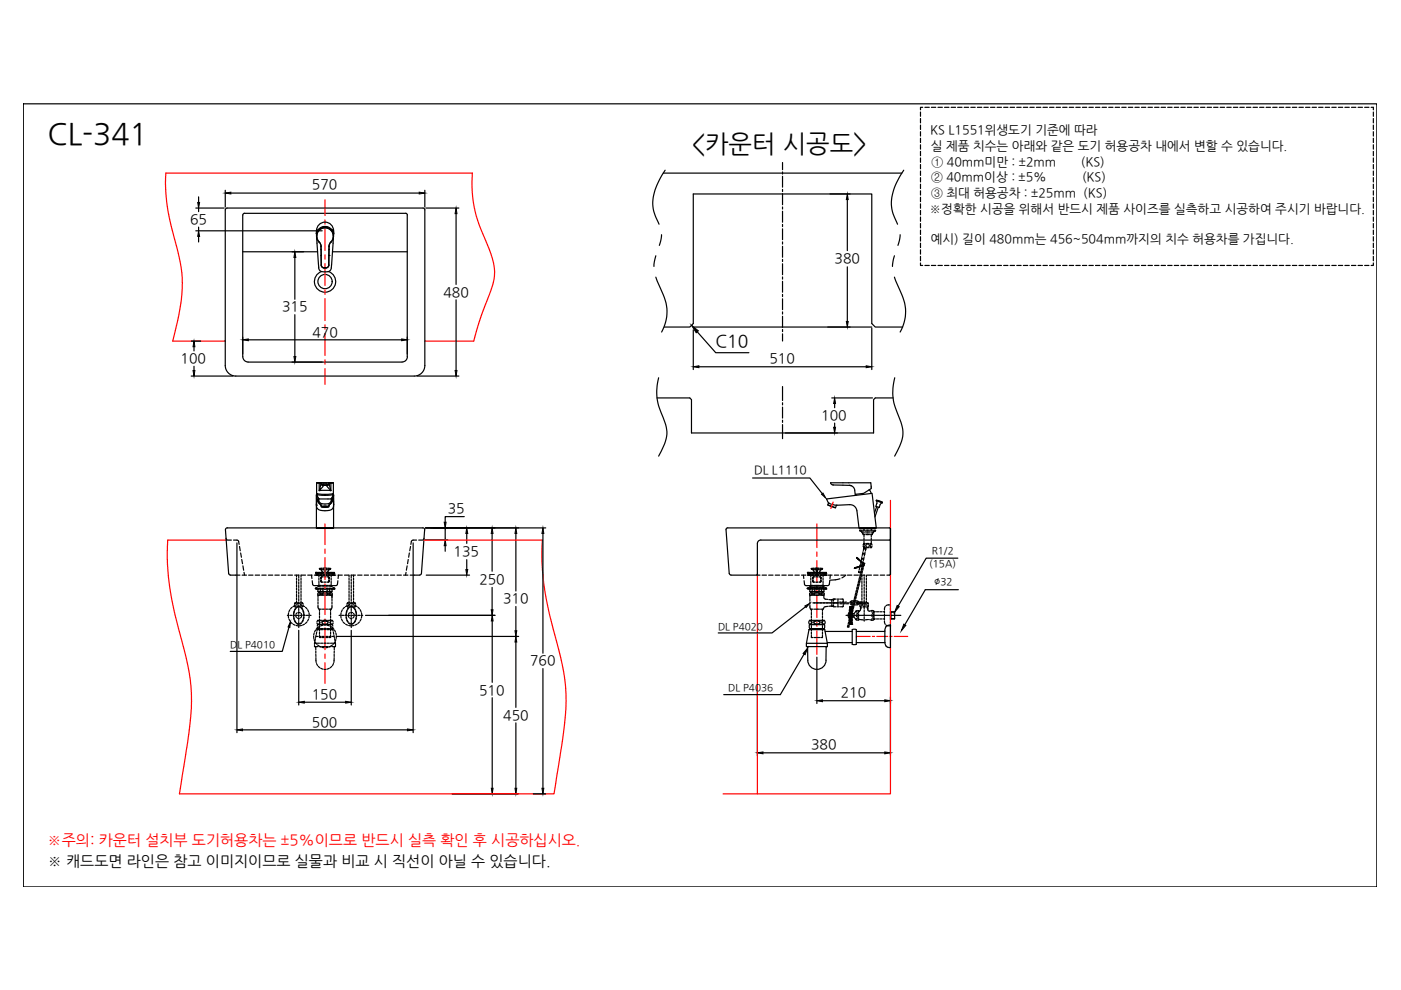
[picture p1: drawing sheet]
<svg xmlns="http://www.w3.org/2000/svg" width="297mm" height="210mm" viewBox="0 0 297 210" stroke-linecap="round" stroke-linejoin="round" font-family="sans-serif">
<!-- layer: CENTER -->
<path d="M173.2 111.1v5M173.2 117v1M173.2 118.9v4.6M173.2 124.4v1M173.2 126.3v4.6M173.2 131.9v.9M173.2 133.7v5" fill="none" stroke="#f00" stroke-width=".25"/>
<!-- layer: 6 -->
<g fill="none" stroke="#000" stroke-width=".25">
<path d="M60.9 130.5h.3M61.1 130.6l.1 .5M61.2 129.9l-.1 .5M61.3 131.3l.2 .4M61.5 129.3l-.2 .4M61.5 130.5h.4M61.6 131.9l.4 .3M61.9 128.8l-.3 .3M62.2 132.4l.4 .1M62.2 130.5h.4M62.2 130.3v.5M62.3 131l.1 .5"/>
<path d="M62.3 130.8l.1 .5M62.3 129.7l-.1 .4M62.3 130.1v.5M62.4 128.4l.2 .3h.4M62.4 128.4l-.3 .2M62.5 131.7l.2 .4M62.5 131.5l.2 .4M62.5 129.4l-.1 .5M62.5 127.9l.3 .2M62.6 129.1l-.2 .4M62.7 130.5l.2 .4M62.8 128.4l-.3 .2"/>
<path d="M62.8 132.6l.4 .1M62.8 132.1l.4 .2M62.9 130.5h.4M62.9 128.9l-.3 .3M62.9 121.9v.4M62.9 122.6v.4M62.9 123.3v.4M62.9 124v.4M62.9 124.6v.5M62.9 125.3v.5M62.9 126v.5M62.9 126.7v.5"/>
<path d="M62.9 127.4v.4M62.9 132.2l.4 .2M63 129.9l-.3 .4M63 131l.5 .1M63.1 128.7h.5M63.1 128.5h.4M63.1 128.6l-.4 .3M63.2 129.8l.5 .1M63.3 127.9l-.3 .3M63.3 128.6l.5 .1M63.3 121.9v.6M63.3 122.7v.5"/>
<path d="M63.3 123.4v.5M63.3 124.1v.5M63.3 124.8v.5M63.3 125.5v.5M63.3 126.2v.5M63.3 126.9v.5M63.3 127.6v.5M63.3 128.3v.5M63.3 129v.5M63.3 129.7v.5M63.3 130.4v.5M63.3 131.1v.5"/>
<path d="M63.3 131.8v.4M63.3 132.5v.6M63.4 127.8h-.8l-.2 .3M63.5 127.9l.2 .5M63.5 130.5h.5M63.6 127.8h.5l.2 .3M63.8 128.9l.3 .3M63.8 130.1l.2 .4M63.8 121.9v.4M63.8 122.6v.4M63.8 123.3v.4M63.8 124v.4"/>
<path d="M63.8 124.6v.5M63.8 125.3v.5M63.8 126v.5M63.8 126.7v.5M63.8 127.4v.4M63.8 132.1l-.3 .2M63.9 132.1l-.3 .2M63.9 128.4l.3 .2M63.9 132.6l-.4 .1M64 128.9l.2 .4M64 130.7l-.3 .3M64.2 127.9l-.3 .2"/>
<path d="M64.2 129.4l.1 .5M64.2 131.5l-.2 .4M64.2 128.4l.4 .2M64.2 130.5h.5M64.3 128.4l-.2 .3h-.4M64.3 129.5l.1 .4M64.3 131.5l-.2 .4M64.4 130.1v.5M64.4 130.8l-.1 .5M64.5 130.1v.5M64.5 130.8l-.1 .5M64.6 132.3l-.5 .2"/>
<path d="M64.8 128.8l.3 .3M64.9 130.5h.5M65.1 131.9l-.4 .3M65.2 129.3l.2 .4M65.4 131.3l-.2 .4M65.5 129.9l.1 .5M65.6 130.6l-.1 .4M65.6 130.5h.3M71.9 130.5h.3M72.3 130.6v.5M72.3 129.9v.5M72.4 131.3l.2 .4"/>
<path d="M72.4 130.5h.5M72.6 129.3l-.2 .4M72.8 131.9l.3 .3M73.1 128.8l-.4 .3M73.1 130.5h.5M73.3 132.4l.4 .1M73.4 130.1l-.1 .5M73.4 130.8l.1 .5M73.5 130.1l-.1 .5M73.5 129.5l-.1 .4M73.5 131.5l.2 .4M73.6 128.4l.1 .3h.4"/>
<path d="M73.6 128.4l-.4 .2M73.6 131.5l.2 .4M73.6 127.9l.3 .2M73.6 129.4l-.1 .5M73.9 128.9l-.3 .4M73.9 132.1l.4 .2M73.9 128.4l-.3 .2M73.9 132.6l.5 .1M74 132.1l.4 .2M74 128.9l-.3 .3M74 121.9v.4M74 122.6v.4"/>
<path d="M74 123.3v.4M74 124v.4M74 124.6v.5M74 125.3v.5M74 126v.5M74 126.7v.5M74 127.4v.4M74.2 129.9l-.3 .4M74.2 131l.4 .1M74.2 128.7h.5M74.2 127.8h-.5l-.1 .3M74.3 130.5h-.5l.2 .4"/>
<path d="M74.3 127.9l-.2 .5M74.4 129.8l.4 .1M74.4 127.8h.9l.1 .3M74.5 128.6l-.5 .1M74.5 121.9v.6M74.5 122.7v.5M74.5 123.4v.5M74.5 124.1v.5M74.5 124.8v.5M74.5 125.5v.5M74.5 126.2v.5M74.5 126.9v.5"/>
<path d="M74.5 127.6v.5M74.5 128.3v.5M74.5 129v.5M74.5 129.7v.5M74.5 130.4v.5M74.5 131.1v.5M74.5 131.8v.4M74.5 132.5v.6M74.5 130.5h.5M74.5 127.9l.4 .3M74.7 128.6l.4 .3M74.8 128.5h-.5"/>
<path d="M74.9 132.2l-.4 .2M74.9 128.9l.3 .3M75 130.1l.1 .4M75 121.9v.4M75 122.6v.4M75 123.3v.4M75 124v.4M75 124.6v.5M75 125.3v.5M75 126v.5M75 126.7v.5M75 127.4v.4"/>
<path d="M75 132.1l-.4 .2M75.1 132.6l-.5 .1M75.1 128.4l.2 .2M75.1 130.7l-.3 .3M75.2 129.1l.2 .4M75.2 130.5h.5M75.3 127.9l-.3 .2M75.3 131.7l-.2 .4M75.3 129.4l.2 .5M75.4 131.5l-.3 .4M75.4 128.4l.3 .2M75.4 128.4l-.1 .3h-.4"/>
<path d="M75.5 129.7l.1 .4M75.5 130.8l-.1 .5M75.5 130.1v.5M75.6 131l-.2 .5M75.6 130.3v.5M75.7 132.3l-.4 .2M75.9 128.8l.3 .3M75.9 130.5h.5M76.2 131.9l-.3 .3M76.4 129.3l.1 .4M76.5 131.3l-.2 .4M76.6 130.5h.3"/>
<path d="M76.6 129.9l.1 .5M76.7 130.6l-.1 .4M179.4 130.5h11.6M180 130.4l.1-.6a.92 .92 0 0 0 0 1.3l-.1-.5M180.1 131.3v.5M180.1 129.2v.4M180.1 132l.1 .2M180.2 132.2h.1M180.2 132.2l.1 .1M180.2 128.7v.4M180.2 129.3v.5M180.2 130v.9"/>
<path d="M180.2 131.1v.5M180.2 131.8v.4M180.2 128.7l-.1 .2M180.2 128.7h.1M180.3 128.7v.4M180.3 129.3v.5M180.3 130v.9M180.3 131.1v.5M180.3 131.8v.5M180.3 132.3h.1M180.3 128.6l-.1 .1M180.3 128.7h.3"/>
<path d="M180.3 129.7h.3M180.3 131.3h.3M180.3 129.3h.3v.5h-.3zM180.3 131.2h.3v.4h-.3zM180.3 128.6h.4v.5M180.3 128.6v.5M180.3 131.9v.4M180.3 132.2h.3M180.3 132.3h.3M180.3 132.1h.3M180.3 131.8h.3M180.3 131.5h.3"/>
<path d="M180.3 131.6h.3M180.3 131.7h.3M180.3 131.9h.3M180.3 132h.3M180.3 129.6h.3M180.3 131.4h.3M180.3 131h.3M180.3 131.1h.3M180.3 130.6h.3M180.3 130.7h.3M180.3 130.8h.3M180.3 130.9h.3"/>
<path d="M180.3 130.4h.3M180.3 130.1h.3M180.3 130.3h.3M180.3 130.2h.3M180.3 130h.3M180.3 129.9h.3M180.3 129.8h.3M180.3 129.5h.3M180.3 129.4h.3M180.3 129.2h.3M180.3 129h.3M180.3 128.9h.3"/>
<path d="M180.3 129.1h.3M180.3 128.8h.3M180.6 128.6h.1M180.6 132.4h.1M180.6 128.6v.5M180.6 130v1h-.3M180.6 131.9v.5M180.7 131.9v.5l-.4-.1M180.7 129.3v.5M180.7 130v1M180.7 131.2v.5M180.7 130.1h.4"/>
<path d="M181.1 130.8l.5 .6 .1-.3M181.1 130.6v.2h-.4M181.1 130.1v.3M181.6 130.3v.4M181.7 129.8l-.1-.3-.5 .6M181.7 130.1h.1l.1 .2M181.8 129.4l.2 .1v.5M181.8 131.1l.2 .4M181.9 130.5l-.1 .4M182 129.5l-.1 .3M182 130.2v.5M182 130.9v.5"/>
<path d="M182 131.3h.1M182 129.6h.1M182.1 131.4h.1M182.2 129.6h-.1M182.3 128.4l.1 .3M182.4 127.9l.2 .2M182.4 128.7v.7l-.3 .2M182.4 129v.2M182.4 128.7h.4M182.5 128.7v.3M182.6 128.4l-.2 .2M182.7 121.9v.4"/>
<path d="M182.7 122.6v.4M182.7 123.3v.4M182.7 124v.4M182.7 124.6v.5M182.7 125.3v.5M182.7 126v.5M182.7 126.7v.5M182.7 127.4v.4M183 127.8h-.6l-.1 .3M183 128.7h.5M183 127.9l-.1 .5M183.1 131.4h-1.1l-.2 .1"/>
<path d="M183.2 127.8h.8l.1 .3M183.2 121.9v.3M183.2 122.4v.5M183.2 123.1v.5M183.2 123.8v.5M183.2 124.5v.5M183.2 125.2v.5M183.2 125.9v.5M183.2 126.6v.4M183.2 127.3v.4M183.2 128v.4M183.2 128.7v.4"/>
<path d="M183.2 129.4v.4M183.2 130.1v.4M183.2 130.8v.4M183.2 131.5v.2M183.3 127.9l.3 .3M183.5 128.5h-.5M183.7 128.7h.3M183.7 121.9v.4M183.7 122.6v.4M183.7 123.3v.4M183.7 124v.4M183.7 124.6v.5"/>
<path d="M183.7 125.3v.5M183.7 126v.5M183.7 126.7v.5M183.7 127.4v.4M183.8 128.4l.3 .2M183.9 128.7v.3M184 128.7v.7l.3 .2 .2-.1a.45 .45 0 0 1 .8 .3v.6M184 129v.2M184.1 127.9l-.3 .2M184.1 131.4h-.7M184.1 128.4l-.1 .3M184.9 129.4v.4"/>
<path d="M184.9 130.3v.4M184.9 131.1v.4M184.9 130.1l.3 .2M185.1 131l.1 .4M185.2 129.5l-.1 .4M185.2 130.5l-.2 .4M185.3 131.4l-.3 .1-.6-.1M185.3 130.6v.8v-.2h.3M185.3 129.7h.3M185.8 129.7h.5M185.8 131.2h.5M186.5 129.7h.5"/>
<path d="M186.5 131.2h.5M187.2 129.7h.3M187.2 131.2h.3M187.5 131.6l.2 .8M187.5 129.5v.5M187.5 130.2v.5M187.5 130.9v.5M187.7 128.6l-.2 .7M187.9 132.5l.9 .2M188.8 130.1v-.4l.9 .1v1.4h-.9M188.8 128.2l-.9 .2M188.8 128.4v.4"/>
<path d="M188.8 129v.5M188.8 130.2v.6M188.8 130.9v.6M188.8 131.8v.4M188.8 132.5v.3M188.8 129.7l.9 .1M188.9 129.7v1.5M189.7 131.2h-.9"/>
</g>
<!-- layer: 7 -->
<g fill="none" stroke="#000" stroke-width=".25">
<path d="M181.6 118.2l.6 .4M181.8 118.5l.5 .4M181.8 118.5l-.2-.3 .2 .3M181.8 118.5h.1M181.8 118.5l.5 .3M182.2 118.7l.4 .3zM182.4 119.7l-.1 .4M182.4 119l.4 .4M182.5 119v.4M182.5 118.9l.5 .5M182.6 112.6l.4 .4v.3h.3M182.7 112.4h-.4v.2h.9"/>
<path d="M182.8 118l-.1 .4 .4 .1 .1-.4M182.8 119.9h.1M182.8 119.8h.1M182.8 119.8l-.6 .2 .6-.1M182.8 119.8v.1M182.8 119.3v.1M182.8 113h.5M182.8 119.8v.4M182.8 119.4h.1M182.9 119.5h.1M182.9 119.8l-.1 .4M182.9 119.4v.1"/>
<path d="M182.9 119.4h.1M182.9 119.4l.1 .1M182.9 119.4h.3M182.9 112.4h.5M182.9 119.5l-.1 .3M183 117.4h-.1M183 119.5l-.1 .3h-.1M183 119.5l.2 .1M183 119.1l-.1 .4M183 117l-.1 .3 .4 .2M183 115.8l.2 .3h.3M183 116.7l.1-.4 .5 .1-.1 .4"/>
<path d="M183 119.5l.1 .1M183.1 119.6l-.1 .5M183.1 118.5v.1M183.1 118.6l-.1 .3M183.1 118.6l-.4-.1-.1 .3M183.1 115.3a.37 .37 0 0 1 .3 .4 .37 .37 0 0 1-.3 .3M183.1 119.6v.3v-.3M183.2 119.4h.1M183.2 119.4v.2M183.2 116.3v.1M183.2 116.1l-.1 .2 .5 .1v-.3M183.2 115.2l-.2 .3"/>
<path d="M183.2 112v.4M183.2 113.3v.5M183.2 114v.5M183.2 114.7v.5M183.2 115.2h.3M183.2 119.6l-.1 .2M183.2 119.6l-.1 .6M183.3 117.4v.1M183.3 117.5l-.4-.1-.1 .4M183.4 112.6h1.1M183.4 117.1l-.2 .8M183.5 113h.9"/>
<path d="M183.5 116.4h.1M183.6 113.3h.7M183.6 112.4h.7M183.7 115.2h.5M183.7 116.1h.5M184.5 115.2h.2M184.6 112.4h.4M184.6 113h.5M184.7 115.2l.2 .3M184.7 112v.4M184.7 113.3v.5M184.7 114v.5"/>
<path d="M184.7 114.7v.5M184.8 115.3a.37 .37 0 0 0-.3 .4 .37 .37 0 0 0 .3 .3M184.9 115.8l-.2 .3h-.3M185.1 113l-.1 .3h-.4M185.3 112.4h.3v.2h-.8M185.3 112.6l-.2 .4M185.3 112.6h.1M68.9 121.9h.1M171.7 124.5h.3M172.3 124.5h.4M173 124.5h.4M173.7 124.5h.4"/>
<path d="M174.4 124.5h.3M179.8 132.6l-.1 .4M179.9 131.9l-.1 .5M179.9 132.5l-.1 .5M180.1 132.7l-.1 .3M180.1 131.2l-.1 .5M180.1 131.8l-.1 .5M180.2 132l-.1 .4M180.2 130.6l-.1 .4M180.3 131.2l-.1 .4M180.4 131.3l-.1 .4M180.4 129.9l-.1 .4"/>
<path d="M180.5 130.5l-.2 .4M180.5 130.6l-.1 .5M180.6 129.2l-.1 .4M180.6 129.8l-.1 .5M180.7 129.9l-.1 .5M180.7 128.5l-.1 .5M180.8 129.1l-.1 .5M180.9 129.3l-.1 .4M180.9 127.8l-.1 .5M180.9 128.5l-.1 .4M181 128.6l-.1 .4M181.1 127.2l-.1 .4"/>
<path d="M181.1 127.8l-.1 .4M181.2 120.5h.1M181.2 127.9l-.1 .5M181.2 126.5l-.1 .5M181.3 127.1l-.1 .5M181.4 127.2l-.1 .5M181.4 125.8l-.1 .5M181.4 126.4l-.1 .5M181.5 126.6l-.1 .4M181.6 125.1l-.2 .5M181.6 125.8l-.1 .4M181.7 125.9l-.1 .4"/>
<path d="M181.7 124.5l-.1 .4M181.8 120.4l-.6 .1 .2-.2-.2 .2M181.8 125.1l-.2 .4M181.8 125.2l-.1 .5M181.9 123.8l-.1 .4M181.9 124.4l-.1 .5M181.9 120.2h.1M182 120.1l-.6 .2M182 120.2l-.6 .2M182 124.5l-.1 .5M182.1 123.1l-.1 .5M182.1 123.7l-.1 .5"/>
<path d="M182.1 121v.4h.4l-.4-.1M182.2 123.8l-.1 .5M182.2 122.4l-.1 .5M182.3 123l-.2 .5M182.3 120.4l-.1 .4M182.3 120.1h.1M182.4 120.1l-.5 .1M182.4 123.2l-.2 .4M182.4 121.8l-.1 .4M182.4 122.4l-.1 .4M182.5 122.5l-.1 .5M182.5 121.4v-.3l-.1 .4"/>
<path d="M182.6 121.7l-.1 .5M182.6 120.9l.1-.5-.1 .5M182.7 121.8l-.1 .5M182.7 121l-.1 .5M182.8 120l-.5 .2M182.8 121.2l-.1 .4M182.9 120.4l-.1 .4M183 120.5l-.1 .4"/>
<circle cx="184" cy="115.7" r=".37"/>
</g>
<!-- layer: 3 -->
<g fill="none" stroke="#000" stroke-width=".25">
<path d="M140.6 36.7h50.6M141 36.1a11.7 11.7 0 0 0-2.5 8.2l.4 1.4 .8 1.8M191.6 36.1a11.7 11.7 0 0 0-2.5 8.2l.2 1 1 2.2M195.2 23.7v1M195.2 25.1v1M195.2 26.5v1M195.2 27.9v1M195.2 29.3v.9M195.2 30.7v.9M195.2 32.1v.9M195.2 33.5v.9M195.2 34.9v.9"/>
<path d="M195.2 36.3v.9M195.2 37.7v.9M195.2 39.1v.9M195.6 22.8h-.4v.5M196.1 22.8h.9M197.5 22.8h.9M198.9 22.8h.9M200.3 22.8h.9M201.7 22.8h.9M203 22.8h1M204.4 22.8h1M205.8 22.8h1"/>
<path d="M207.2 22.8h1M208.6 22.8h.9M210 22.8h.9M211.4 22.8h.9M212.8 22.8h.9M214.2 22.8h.9M215.6 22.8h.9M217 22.8h.9M218.4 22.8h.9M219.7 22.8h1M221.1 22.8h1M222.5 22.8h1"/>
<path d="M223.9 22.8h.9M225.3 22.8h.9M226.7 22.8h.9M228.1 22.8h.9M229.5 22.8h.9M230.9 22.8h.9M232.3 22.8h.9M233.7 22.8h.9M235.1 22.8h.9M236.4 22.8h1M237.8 22.8h1M239.2 22.8h1"/>
<path d="M240.6 22.8h.9M242 22.8h.9M243.4 22.8h.9M244.8 22.8h.9M246.2 22.8h.9M247.6 22.8h.9M249 22.8h.9M250.4 22.8h.9M251.7 22.8h1M253.1 22.8h1M254.5 22.8h1M255.9 22.8h1"/>
<path d="M257.3 22.8h.9M258.7 22.8h.9M260.1 22.8h.9M261.5 22.8h.9M262.9 22.8h.9M264.3 22.8h.9M265.7 22.8h.9M267.1 22.8h.9M268.4 22.8h1M269.8 22.8h1M271.2 22.8h1M272.6 22.8h.9"/>
<path d="M274 22.8h.9M275.4 22.8h.9M276.8 22.8h.9M278.2 22.8h.9M279.6 22.8h.9M281 22.8h.9M282.4 22.8h.9M283.8 22.8h.9M285.1 22.8h1M286.5 22.8h1M287.9 22.8h1M289.3 22.8h.9"/>
<path d="M290.7 22.8h.5v.5M291.2 23.7v1M291.2 25.1v1M291.2 26.5v1M291.2 27.9v1M291.2 29.3v.9M291.2 30.7v.9M291.2 32.1v.9M291.2 33.5v.9M291.2 34.9v.9M291.2 36.3v.9M291.2 37.7v.9"/>
<path d="M291.2 39.1v.9M47.8 44.3l.3-.2 41.8 .1 .2 .3v33a2.23 2.23 0 0 1-2.3 2.2h-37.8a2.23 2.23 0 0 1-2.2-2.2zM51.5 53.4h15.8M51.5 45.4l.3-.2 34.4 .1 .2 .3v30a1.14 1.14 0 0 1-1.2 1.2h-32.6a1.14 1.14 0 0 1-1.1-1.2zM68.2 57.6a2.25 2.25 0 0 0-1.1 3.4 2.25 2.25 0 0 0 3.6 0 2.25 2.25 0 0 0-1-3.4M70.5 53.4h15.8M139.1 54.2l-.5 2.3M139.1 58.8v.2a23.9 23.9 0 0 1 2.3 6.4 9 9 0 0 1-1.1 5M140.3 49.8l-.5 2.2M189.6 54.2l-.4 2.3M189.6 58.8l.1 .2a23.9 23.9 0 0 1 2.3 6.4 8.8 8.8 0 0 1-1.2 5M190.8 49.8l-.4 2.2"/>
<path d="M195.2 55.8v.5h.4M195.2 40.4v1M195.2 41.8v1M195.2 43.2v1M195.2 44.6v1M195.2 46v.9M195.2 47.4v.9M195.2 48.8v.9M195.2 50.2v.9M195.2 51.6v.9M195.2 53v.9M195.2 54.4v.9"/>
<path d="M196.1 56.3h.9M197.5 56.3h.9M198.9 56.3h.9M200.3 56.3h.9M201.7 56.3h.9M203 56.3h1M204.4 56.3h1M205.8 56.3h1M207.2 56.3h1M208.6 56.3h.9M210 56.3h.9M211.4 56.3h.9"/>
<path d="M212.8 56.3h.9M214.2 56.3h.9M215.6 56.3h.9M217 56.3h.9M218.4 56.3h.9M219.7 56.3h1M221.1 56.3h1M222.5 56.3h1M223.9 56.3h.9M225.3 56.3h.9M226.7 56.3h.9M228.1 56.3h.9"/>
<path d="M229.5 56.3h.9M230.9 56.3h.9M232.3 56.3h.9M233.7 56.3h.9M235.1 56.3h.9M236.4 56.3h1M237.8 56.3h1M239.2 56.3h1M240.6 56.3h.9M242 56.3h.9M243.4 56.3h.9M244.8 56.3h.9"/>
<path d="M246.2 56.3h.9M247.6 56.3h.9M249 56.3h.9M250.4 56.3h.9M251.7 56.3h1M253.1 56.3h1M254.5 56.3h1M255.9 56.3h1M257.3 56.3h.9M258.7 56.3h.9M260.1 56.3h.9M261.5 56.3h.9"/>
<path d="M262.9 56.3h.9M264.3 56.3h.9M265.7 56.3h.9M267.1 56.3h.9M268.4 56.3h1M269.8 56.3h1M271.2 56.3h1M272.6 56.3h.9M274 56.3h.9M275.4 56.3h.9M276.8 56.3h.9M278.2 56.3h.9"/>
<path d="M279.6 56.3h.9M281 56.3h.9M282.4 56.3h.9M283.8 56.3h.9M285.1 56.3h1M286.5 56.3h1M287.9 56.3h1M289.3 56.3h.9M291.2 55.8v.5h-.5M291.2 40.4v1M291.2 41.8v1M291.2 43.2v1"/>
<path d="M291.2 44.6v1M291.2 46v.9M291.2 47.4v.9M291.2 48.8v.9M291.2 50.2v.9M291.2 51.6v.9M291.2 53v.9M291.2 54.4v.9M140.9 69.3h5.3l.8-.7v-27.5h37.8v27.5l.8 .7h5.8M147 69.9v8.5M147.8 70.4l4 4.4h7M148.2 77.8h35.4"/>
<path d="M184.8 69.6v8.8M139.3 84.4h6.9l.4 .3v7.1h38.6v-7.1l.4-.3h3.7M139.6 80.1a11.4 11.4 0 0 0 1 8.4 6.9 6.9 0 0 1-.4 7.2l-.6 1M189.7 80.1a11.3 11.3 0 0 0 .9 8.4 6.9 6.9 0 0 1-.4 7.2l-.5 1M48.2 111.9h41.4M48.2 111.9l-.3 .1-.1 .4 .7 9.2 .3 .3M50.2 115.1v40.2M87.6 115.1v40.2M89.6 111.9l.3 .1 .1 .4-.6 9.2-.4 .3M154.3 111.9h34.3M154.3 111.9l-.3 .1-.1 .3 .7 9.3 .4 .3M161.3 114.5h27.3"/>
<path d="M161.3 114.5a.75 .75 0 0 0-.7 .7v6.5M188.6 111.9l.2 .2M188.8 114.3l-.2 .2M188.8 111.9v10M50 121.9h.9M51.3 121.9h1M52.7 121.9h.9M54.1 121.9h.9M55.5 121.9h.9M56.9 121.9h.9M58.3 121.9h.9M59.7 121.9h.9"/>
<path d="M61.1 121.9h.9M62.5 121.9h.9M63.8 121.9h1M65.2 121.9h1M66.6 121.9h1M66.9 124.7l.2 .1M66.9 124.7h.5M66.9 121.5l.2 .1M66.9 121.4v.1M66.9 121.5h.5M66.9 121.4h.1M67 124.8v.1h.7"/>
<path d="M67 121.6v.1h.5M67 121.6h.1M67 121.6h.7M67.1 121.9h.1M67.1 121.9l-.1 .1h.5M67.1 121.9h.4M67.1 124.6l-.2 .1M67.3 121.7v.2M67.4 124.8h.7M67.4 124.9v.5M67.4 128.3l.2 .9h.5M67.4 126.9v.5"/>
<path d="M67.4 127.6v.5M67.6 124l.1 .3M67.6 122v.3M67.6 122.6v.4M67.6 123.3v.4M67.6 124v.3M67.6 125.4v.3h.5M67.6 124.3l-.3 .1M67.6 124.1h.5M67.6 124.3h.5M67.7 124.7h.4M67.7 121.5h.4"/>
<path d="M67.7 120.6h.5M67.7 126.2h-.3v.5M67.7 129.2v.4M67.7 129.9v.4M67.7 130.6v.4M67.7 131.3v.4M67.7 131.9v.5M67.7 132.6v.5M67.7 133.3v.5M67.7 134v.5M67.7 134.7v.5h.4M67.7 122h.5"/>
<path d="M67.8 121.9h.4M67.8 121.7h.4M67.9 126.1h.5M67.9 125.8v.3M67.9 124.9v.5h-.5h2.1M67.9 124.9h.5M68 120.8l.3 .3v.2l-1.4 .1M68 126.2h.4M68 121.6h.4M68 123l.1 .4h.3M68 120.8h.3M68 121.9h1.8"/>
<path d="M68.1 123v.3l.2 .1M68.2 120.5l-.5 .1 .1 .1h.4M68.3 122.3l-.2 .1v.3M68.3 135.2h.5M68.3 124.8h.5M68.4 129.2h1.1M68.4 124.7h1.1M68.4 125.7h1.1M68.4 124.1h1.1M68.4 124.3h1.1M68.4 121.5h1.1M68.4 121.4h1"/>
<path d="M68.4 125.8h-1l.1 .4 .4-.1M68.4 126.1h1M68.4 122.3h-.3l-.1 .4M68.4 120.6h1M68.4 122h1M68.5 124.9v.5h.8M68.5 120.5h.9M68.5 120.7h.8M68.5 121.9h.9M68.5 121.7h.9M68.5 120.8h.3M68.6 124.9h.6"/>
<path d="M68.7 123.4h.5M68.7 122.3h.5M68.7 126.2h.7M68.7 121.6h.5M68.8 120.8h.2M68.8 120.8v.6M68.9 120.8l-.1 .4M68.9 120.8l.1 .4M69 121.2h-.2l.1 .2M69 121.2v.2M69 135.2h.5M69 124.8h.5"/>
<path d="M69 120.8v.6M69.3 120.8h-.3M69.3 124.9v.5h.6M69.4 125.8l-.8-.1-.2 .1v.3M69.4 122.3l.4 .1v.3M69.4 121.6h.5M69.4 124.9h.5v.5h.3h.2v-.5M69.5 122.3l.2 .1v.3M69.6 120.8h.2l-.3 .4 .2 .2M69.6 120.5l.5 .1-.1 .1h-.4M69.6 122h.5M69.6 121.9h.5"/>
<path d="M69.6 121.7h.5M69.6 120.6h.5M69.7 126.2h.7v.5M69.7 121.4l1.2 .1M69.7 124.1h.5M69.7 124.3h.5M69.7 123v.3l-.2 .1M69.7 125.7h.5M69.7 125.4h.5M69.7 121.5h.5M69.7 124.7h.5M69.7 124.8h.8"/>
<path d="M69.8 123v.4h-.4M69.9 125.8h.5l-.1 .4-.4-.1M69.9 125.8h-.5v.3h.5M69.9 125.8v.3M70 135h.1M70.1 129.2v.4M70.1 129.9v.4M70.1 130.6v.4M70.1 131.3v.4M70.1 131.9v.5M70.1 132.6v.5M70.1 133.3v.5"/>
<path d="M70.1 134v.5M70.1 134.7v.5h-.4M70.1 121.6h.7M70.1 124.9h.7M70.2 126.2h.1M70.2 124v.3M70.2 122v.3M70.2 122.6v.4M70.2 123.3v.4M70.2 125.4v.3M70.2 124.3l.3 .1M70.3 121.9h.9"/>
<path d="M70.3 121.9h.5M70.3 122h.5M70.4 128.3l-.2 .9h-.5M70.4 126.9v.5M70.4 127.6v.5M70.4 124.7h.6M70.4 121.5h.5M70.4 125.4h-.2M70.5 121.7v.2M70.7 124.6l.3 .1M70.8 122h.1M70.8 121.6h.1"/>
<path d="M70.8 121.9v.1M70.8 121.6v.1h-.5M70.8 121.9h.1M70.8 124.9h.1M70.8 124.8v.1M70.9 121.5l-.2 .1M71 124.7l-.3 .1M71.7 121.9h.9M73 121.9h1M74.4 121.9h1M75.8 121.9h1M77.2 121.9h.9"/>
<path d="M78.6 121.9h.9M80 121.9h.9M81.4 121.9h.9M82.8 121.9h.9M84.2 121.9h.9M85.6 121.9h.9M87 121.9h.8M155 121.9h5.4M160.6 121.7l-.2 .2M171.2 124.7l.2 .1M171.2 124.7h.5M171.2 121.5h.5"/>
<path d="M171.2 121.4v.1M171.2 121.5l.2 .1M171.2 121.4h.1M171.3 124.8v.1h.4M171.3 121.6h.1M171.3 121.6v.1h.5M171.3 121.6h.7M171.4 121.9h.1M171.4 121.9l-.1 .1h.5M171.4 121.9h.4M171.4 124.6l-.2 .1M171.6 121.9h.1"/>
<path d="M171.6 121.7v.2M171.6 124.8h.8M171.7 124.9v.5h.2h.3v-.5h.5M171.7 124.9h.3M171.7 125.4h2M171.7 128.3l.2 .9h.5M171.7 126.9v.5M171.7 127.6v.5M171.9 124v.3M171.9 122v.3M171.9 122.6v.4M171.9 123.3v.4"/>
<path d="M171.9 125.4v.3h.5M171.9 124.1h.5M171.9 124.3h.5M171.9 124.3l-.3 .1M171.9 124.7h.5M172 121.5h.4M172 120.6h.5M172 126.2h-.3v.5M172 134.7v.5h.4M172 129.2v.4M172 129.9v.4M172 130.6v.4"/>
<path d="M172 131.3v.4M172 131.9v.5M172 132.6v.5M172 133.3v.5M172 134v.5M172 122h.5M172 121.9h.5M172 121.7h.5M172.2 125.8h-.6l.2 .4 .4-.1M172.2 126.1h.5M172.2 125.8h.5M172.2 125.8v.3"/>
<path d="M172.3 126.2h.4M172.3 121.6h.4M172.3 123v.4h.4M172.3 127.8h.6M172.4 123v.3l.2 .1M172.5 120.5l-.5 .1 .1 .1h.4M172.6 120.8h-.3l.3 .3-.2 .3h-1.2M172.6 122.3l-.2 .1v.3M172.6 135.2h.5M172.6 124.8h.5M172.6 129.2h1.1M172.6 124.7h1.2"/>
<path d="M172.7 125.7h1M172.7 124.1h1M172.7 124.3h1M172.7 121.5h1M172.7 121.4h1M172.7 126.1l.5 .1M172.7 122.3l-.4 .1v.3M172.7 120.6h1M172.7 122h1M172.7 124.9v.5h.9M172.7 120.7h.9M172.7 121.9h1"/>
<path d="M172.7 121.7h1M172.7 120.5h1M172.8 120.8h.3M172.9 124.9h.6M172.9 123.4h.5M172.9 122.3h.5M173 126.2h.7M173 121.6h.4M173 127.8h.6M173.1 120.8h.2M173.1 120.8v.6M173.2 121.4l-.1-.2h.2v.2"/>
<path d="M173.2 120.8l-.1 .4M173.2 125.7l-.5 .1v.3M173.2 139.3v9.9M173.2 125.7l.5 .1M173.2 120.8l.1 .4M173.3 135.2h.5M173.3 124.8h.5M173.3 120.8v.6M173.6 120.8h-.3M173.6 124.9v.5h.6M173.7 125.8v.3h.5v-.3M173.7 126.1l-.5 .1"/>
<path d="M173.7 122.3l.4 .1v.3M173.7 125.8h.5M173.7 121.6h.4M173.7 127.8h.6M173.7 124.9h.5v.5M173.8 122.3l.2 .1v.3M173.8 120.8h.3l-.3 .3v.2l1.4 .2M173.9 120.5l.5 .1-.1 .1h-.4M173.9 122h.5M173.9 121.9h.5M173.9 121.7h.5M173.9 120.6h.5"/>
<path d="M174 126.2h.5M174 124.1h.5M174 124.3h.5M174 123v.3l-.2 .1M174 124.7h.4M174 121.5h.4M174 124.8h.8M174.1 123v.4h-.4M174.2 125.4h.5M174.2 125.8h.5l-.1 .4-.4-.1M174.3 135.2h.1M174.4 121.6h.7"/>
<path d="M174.4 134.7v.5h-.4M174.4 129.2v.4M174.4 129.9v.4M174.4 130.6v.4M174.4 131.3v.4M174.4 131.9v.5M174.4 132.6v.5M174.4 133.3v.5M174.4 134v.5M174.4 127.8h.6M174.4 124.9h.3M174.4 126.2h.3l.1 .8 .7 .1"/>
<path d="M174.5 124l-.1 .3M174.5 122v.3M174.5 122.6v.4M174.5 123.3v.4M174.5 124v.3M174.5 125.4v.3h-.5M174.5 124.3l.3 .1M174.6 121.9h.5M174.6 122h.5M174.6 121.7h.4M174.7 121.5h.5M174.7 124.7h.5"/>
<path d="M174.7 124.9v.5h-.7M174.8 121.7v.2M175 124.6l.2 .1M175 121.7h.1M175.1 122h.1M175.1 124.9h.1M175.1 121.6h.1M175.1 121.9h.1M175.1 121.6l-.1 .1M175.1 121.9v.1M175.1 124.8v.1h-.4M175.1 127.8h.6"/>
<path d="M175.2 121.5l-.2 .1M175.2 124.7l-.2 .1M175.5 128.6l-.7 .1-.3 .5h-.5M175.7 127.1h.8M175.8 127.8h.6M176.4 128v.5h.3M176.5 128.5h-.8M176.5 128.6h.2M176.5 127.1h.2M176.5 127.8h1.5M176.7 128.6l.6 .1M176.7 127.1v.3"/>
<path d="M176.7 127.6v.5M176.7 128.3v.3M176.7 127.1h-.3v.6M176.8 127h.1M176.8 127l-.1 .1M176.8 127h.5M177.5 128.7h.5M177.5 127h.5M177.7 127.2v.5M177.7 127.9v.6M178 127.7h.3M178.1 128h.4"/>
<path d="M178.2 127l.6 .1v.8M178.2 127.8h.5M178.5 127.7h.5M178.8 128h.4M178.8 128.2l-.1 .4-.5 .1M178.9 127.8h.5M179.2 127.7h.3M179.5 128h.4M179.6 127.8h.5M180.2 127.7h.4M180.3 128l.2 .2h.4M180.3 127.8h.4"/>
<path d="M180.5 127.7h.2l-.2 .3M180.9 127.4h-.4l-.2 .3M181 127.8h.4M181.2 127.4h.6l.3 .3M181.7 127.8h.4M181.7 127.7h.4M181.7 128h.4M181.8 127.7h-.1l.1 .3M182.1 128l-.3 .2h-.6M182.3 127.7v.3zM182.3 127.7h.5M182.3 128h.5"/>
<path d="M182.4 127.8h.3M183 127.7h.4M183 128h.4M188.8 121.7l-.2 .2M51.4 154.7h35M160.6 145.6v14.6M161.8 159.6h25.8M174.4 148.6h13.2M188.8 147.8v12.4"/>
<circle cx="68.9" cy="59.7" r="1.51"/>
</g>
<!-- layer: 4 -->
<g fill="none" stroke="#000" stroke-width=".25">
<path d="M66.5 134.9v.5M66.6 135.6l.2 .4M66.6 134.2l-.1 .5M66.9 136.2l.3 .4M66.9 133.6l-.2 .4M67.1 134.9h.3M67.2 132.1l.2 .3h.3M67.3 131.6a.41 .41 0 0 1 .6 .4 .41 .41 0 0 1-.6 .4M67.3 136.8l.8 .4M67.4 133.1h.1M67.6 134.9h.5M67.8 132.8l-.8 .6"/>
<path d="M67.9 132.4h.5M68.2 131.5h-.8l-.2 .4M68.3 131.8v.1a.64 .64 0 0 0 .6 .5 .64 .64 0 0 0 .6-.6M68.3 131.8l.6-.2zM68.3 137.3h.5M68.3 134.9h.5M68.4 131.5h1M68.4 132.6l-.4 .1M68.6 132.4h.6M68.7 132.5h.4M68.9 131.6l.6 .2zM69 134.9h.5"/>
<path d="M69.4 132.6l.4 .1M69.4 132.4h.5M69.5 137.3h-.5M69.6 131.5h.8l.2 .4M69.7 134.9h.5M70 132.8l.8 .6M70.4 134.9h.3M70.5 136.7l-.8 .5M70.5 131.6a.4 .4 0 0 0-.5 .4 .4 .4 0 0 0 .5 .4M70.6 132.1l-.2 .3h-.3M70.9 133.6l.2 .4M70.9 136.2l-.3 .4"/>
<path d="M71.2 135.6l-.2 .4M71.2 134.2l.1 .5M71.3 134.9v.5M171.6 131.6a.41 .41 0 0 1 .6 .4 .41 .41 0 0 1-.6 .4M172.6 131.8l.1 .4M172.6 131.9l.6-.3 .6 .3M172.7 132.2l.5 .1 .5-.1M173.8 131.8l-.1 .4M174.7 131.5h-3l-.2 .5 .2 .4h3M174.7 131.5l.2 .5-.2 .4M174.8 131.6a.41 .41 0 0 0-.5 .4 .41 .41 0 0 0 .5 .4M174.9 133.9h5.8"/>
<path d="M175.4 136.2h5.3M188.8 132.5a1.03 1.03 0 0 0-1.2 1.1v2.6a1.03 1.03 0 0 0 1.2 1.1"/>
</g>
<!-- layer: 1 -->
<g fill="none" stroke="#000" stroke-width=".25">
<path d="M165.9 34.5v1.5M165.9 36.4v.5M165.9 37.4v2.3M41.5 44.1h6M41.5 48.9h26.8M42.1 41.7v1.2M42.1 44.1v.8M42.1 48.2v.7M42.1 50.1v1.2M47.8 40.3v3.6M48.9 40.9h40M61.9 53.4h2.5"/>
<path d="M62.5 54.6v8.9M67.1 49.8a1.7 1.7 0 0 1 1.6-1.7l.2 .1a1.38 1.38 0 0 1 1.7 1.1l.1 .5M67.1 49.8v.3M67.7 51.4a1.79 1.79 0 0 1-.1-2.6 1.79 1.79 0 0 1 2.6 0 1.79 1.79 0 0 1 0 2.6M67.7 51.4l.4 .8M67.7 51.3v.1M67.7 51.3l.4 .9M67.7 51.3a1.76 1.76 0 0 1 0-2.5 1.76 1.76 0 0 1 2.5 0 1.76 1.76 0 0 1-.1 2.5M68.1 54.2v2a.58 .58 0 0 0 .6 .6M68.1 52.9v3.3l.2 .4 .4 .2M68.1 52.9v1.3M68.1 52.2v.7"/>
<path d="M68.1 52.2h.1M68.1 56.2h.1M68.1 54.1v.1M68.7 56.8h.4M68.7 56.8h.1M69.7 56.2h.1M69.7 54.1l.1 .1M69.7 52.9v3.3l-.2 .4-.4 .2M69.7 52.9h.1M69.8 54.2h.1M69.8 54.2l-.1 2a.58 .58 0 0 1-.6 .6M69.8 52.2h.1"/>
<path d="M69.8 52.9v1.3M69.8 52.2v.7M70.1 51.3l-.3 .9M70.1 51.3v.1M70.1 51.4l-.3 .8M70.7 49.8v.3M90.1 40.3v3.6M90.3 44.1h7M96.7 45.3v15M165.9 40.2v.4M165.9 41.1v2.3M165.9 43.9v.4"/>
<path d="M165.9 44.8v2.3M165.9 47.6v.4M165.9 48.5v2.3M165.9 51.3v.5M165.9 52.2v2.3M165.9 55v.5M165.9 55.9v2.4M165.9 58.7v.5M165.9 59.6v2.4M176 41.1h4.2M179.6 42.3v10.8M179.6 56.6v11.6"/>
<path d="M40.5 72.3h2.1M40.5 79.7h8.9M41.1 73.5v.9M41.1 77.7v.8M51.5 71.5v3.6M52.6 72.1h32.6M61.9 76.8h6.4M62.5 66.7v8.9M86.3 71.5v3.6M88.4 79.7h8.9M96.7 63.6v14.9M165.9 62.4v.5"/>
<path d="M165.9 63.4v2.3M165.9 66.1v.5M165.9 67.1v2.3M165.9 69.9v.4M165.9 70.8v1.5M175.5 69.3h4.7M165.9 82v2.9M165.9 85.4v.5M165.9 86.3v2.3M165.9 89.1v.5M165.9 90v3M166.5 91.8h11.1"/>
<path d="M176.3 84.4h8.7M177 85.6v.8M177 89.7v.9M67.1 102.4h.6M67.1 104.6a7.3 7.3 0 0 0 3.6 0M67.1 102.4v2.2M67.1 102.4h.1M67.2 112h3.4M67.3 104.7l.2 .2 1.4 .1M67.7 104h2.5M67.7 102.4v1.6M67.7 102.3l-.5 .1h.9"/>
<path d="M67.7 102.4h.1M68 106.7v.5M68 102.4h.1M68.1 102.4h-.4M68.1 102.4v.3l.5 .2M68.1 102.4h-.1a.54 .54 0 0 0 .6 .6M68.1 102.4h.1M68.1 102.4l-.4 1.6 .9-1.1M68.1 102.4l.2 .4 .3 .1M68.1 107.2v-.1v.3l.8 .1M68.1 102.4h1.6M68.1 102.3h.1"/>
<path d="M68.1 102.4l.5 .4M68.1 102.4h.6M68.2 107.4l.7-.1 .8 .1-.8 .1zM68.7 102.4v.4M68.7 102.8l-.1 .1M68.7 102.4h.4M68.7 102.8h.4M68.9 104.8v.2M69.1 102.4v.4M69.1 102.8l1.1 1.2M69.1 102.4h.6M69.6 107.3l-.5 .2-.9-.1"/>
<path d="M69.6 107.4h.1M69.7 102.4h.1M69.7 102.3h.1M69.7 107.2v-.1v.3l-.8 .1M69.7 102.4l-.5 .4M69.8 102.4h.3M69.8 102.4h.1M69.8 102.4l-.3 .4-.2 .1M69.8 102.4v.1M69.8 102.5l.4 1.5M69.8 102.4a.92 .92 0 0 1-1.2 .5M69.8 102.5l-.2 .4-.3 .1"/>
<path d="M69.8 106.7v.5M70.1 102.4h.1M70.1 102.3l.5 .1h-.9M70.2 102.4v1.6M70.5 104.7l-.2 .2-1.4 .1M70.7 102.4h.1M70.7 102.4v2.2M70.7 102.4h-.5M90.1 114.5h4.9M90.2 111.9h25.5M94.4 111.9v2.6M94.4 115.7v1.2"/>
<path d="M98.4 109.5h-4v1.2M99 113.1v2.1M99 118.7v2.1M104.3 113.1v8M109.4 113.1v12.2M115.1 113.1v25.4M159.6 101.3h12.1l2.6 3.4M176.1 102.4l.5 .4M176.6 102.8l3.9 .2M180.1 102.9a1.2 1.2 0 0 1 1.1 1M182.3 112h3.4M184.3 103.9h.1"/>
<path d="M184.3 103.8v.1M184.3 103.9l.4 .7-3.2 .4v-.2M184.6 102.4h-8.5M184.6 102.4l.1 1.2-1.6 1-1.8 .2-.1-.8M203.1 118.3h-6.7l-6 10.2M48.8 121.9h1.2M61.3 133l-1.5 5.1h-11M63.3 133.6v15.9M71.3 134.9h38.7M74.5 133.6v15.9M77.5 130.5h27.5M87.8 121.9h1.2"/>
<path d="M90.4 121.9h9.2M104.3 124.5v4.8M104.4 131.7v13M109.4 128.6v5.1M109.4 136.1v13.9M170.5 138.7l-5.1 8.6h-12M170.8 128.7l-7.1 5.5h-11.4M181.6 133.9h6M188.8 132.5v4.8M203.2 125h-7l-4.4 7.5M64.5 148.9h8.8M104.4 147.9v19.2"/>
<path d="M109.4 153.3v13.8M115.1 141.8v25.3M95.8 168.3h14.2M113 168.3h2.7"/>
</g>
<g fill="#000" stroke="#000" stroke-width=".21">
<path d="M41.9 42.9h.4l-.2 1.2zM42.1 48.9l.2 1.2h-.4zM47.8 40.9l1.1-.2v.4zM62.5 53.4l.2 1.2h-.4zM88.9 40.7l1.2 .2-1.2 .2zM96.7 44.1l.2 1.2h-.4zM179.6 41.1l.2 1.2h-.4zM41.1 72.3l.2 1.2h-.4zM40.9 78.5h.4l-.2 1.2zM51.5 72.1l1.1-.2v.3zM62.3 75.6h.4l-.2 1.2zM85.2 71.9l1.1 .2-1.1 .1z"/>
<path d="M96.5 78.5h.4l-.2 1.2zM179.4 68.2h.4l-.2 1.1zM177 84.4l.2 1.2h-.5zM176.7 90.6h.5l-.2 1.2zM94.4 114.5l.2 1.2h-.4zM94.2 110.7h.4l-.2 1.2zM99 111.9l.2 1.2h-.4zM104.3 111.9l.2 1.2h-.4zM109.4 111.9l.2 1.2h-.4zM115.1 111.9l.2 1.2h-.4zM174.2 104.8l.3-.3 .6 1.1zM61.6 131.8l-.1 1.2-.4-.1z"/>
<path d="M98.8 120.8h.4l-.2 1.1zM104.1 129.3h.4l-.2 1.2zM104.4 130.5l.1 1.2h-.3zM109.2 133.7h.4l-.2 1.2zM109.4 134.9l.2 1.2h-.4zM171.2 137.4l-.5 1.4-.4-.2zM170.7 128.5l1-.6-.8 .9zM190.2 128.4l.5 .2-1 1.2zM191.6 132.3l.5 .3-1 1.2zM63.3 148.9l1.2-.2v.4zM73.3 148.7l1.2 .2-1.2 .2zM104.2 167.1h.3l-.1 1.2z"/>
<path d="M109.2 167.1h.4l-.2 1.2zM114.9 167.1h.4l-.2 1.2z"/>
</g>
<!-- layer: 3 -->
<path d="M146.6 69l1.5 1.1-.5 .4zM147 77.8l1.2-.2v.4zM183.6 77.6l1.2 .2-1.2 .2zM50.2 154.7l1.2-.1v.3zM86.4 154.6l1.2 .1-1.2 .2zM160.6 159.6l1.2-.2v.4zM173.2 148.6l1.2-.2v.4zM187.6 159.4l1.2 .2-1.2 .2zM187.6 148.4l1.2 .2-1.2 .2z" fill="#000" stroke="#000" stroke-width=".21"/>
<!-- layer: 1 -->
<g fill="none" stroke="#f00" stroke-width=".25">
<path d="M68.9 42.4v3.3M68.9 46.6v.9M68.9 48.5v4.6M68.9 54v1M68.9 55.9v4.6M47.8 72.3h-11.2a41.5 41.5 0 0 0 2-14.5 86.1 86.1 0 0 0-2.6-11 36.1 36.1 0 0 1-.8-10.1h64.9a26.5 26.5 0 0 0 2.8 14.1 16.3 16.3 0 0 1 2 6.9 22.3 22.3 0 0 1-2.3 7.6l-1.1 3.1-1.1 3.9h-10.3M68.9 61.5v.9M68.9 63.3v4.7M68.9 68.9v.9M68.9 70.7v4.7M68.9 76.3v.9M68.9 78.2v3.3"/>
<path d="M47.9 114.5h-12.3a54.5 54.5 0 0 0 2.3 18.8 54.4 54.4 0 0 1 2.7 15.4 169.7 169.7 0 0 1-2.6 19.6h79.5a249 249 0 0 0 2.5-18 40.5 40.5 0 0 0-1.9-13.9 64.1 64.1 0 0 1-3.2-20.3l.1-1.6h-25.1M68.9 111.1v4.4M68.9 116.4v.9M68.9 118.2v4.7M176.6 106.5l-.4 1.3M188.8 106.1v62.2h-35.5M68.9 123.8v.9M68.9 125.7v4.6M68.9 131.2v1M68.9 133.1v4.6M68.9 138.7v.9M68.9 140.5v4.4"/>
</g>
<!-- layer: 3 -->
<path d="M160.6 121.7v46.6" fill="none" stroke="#f00" stroke-width=".25"/>
<!-- layer: 2 -->
<g fill="none" stroke="#000" stroke-width=".25">
<path d="M147 69.3h37.8M47.9 114.1l.3 .4h.9M49.5 114.5l1 .1 .2 .8M50.8 115.9l.1 .9M51 117.2l.2 1M51.3 118.6l.1 .9M51.5 120l.2 .9M86.3 120l-.1 .9M86.6 118.6l-.2 .9M86.8 117.2l-.2 1M87 115.9l-.1 .9M88.3 114.5l-1 .1-.2 .8"/>
<path d="M89.9 114.1l-.3 .4h-.8M51.7 121.3l.1 .6M86.1 121.3l-.1 .6M160.6 121.9h.5M161.6 121.9h.9M163 121.9h.9M164.4 121.9h.9M165.8 121.9h.9M167.1 121.9h1M168.5 121.9h1M169.9 121.9h1M170.3 121.9l.1 .8"/>
<path d="M170.5 123.1l.2 1 1.1 .1M171.3 121.9h1M172.3 124.2h1.8M172.7 121.9h.9M174.1 121.9h.9M175.5 121.9h.9M175.9 123.1l-.2 1-1.1 .1M176.1 121.9l-.1 .8M176.9 121.9h.9M178.1 122.7l-2.2 .3M178.3 121.9h.9M179.3 121.9l-.8 .6"/>
<path d="M179.7 121.9h.9M181.1 121.9h.9M182.5 121.9h.9M183.8 121.9h1M185.2 121.9h1M186.6 121.9h1M188 121.9h.6"/>
</g>
<!-- layer: 0 -->
<g fill="none" stroke="#000" stroke-width=".25">
<path d="M67.1 111.9h3.6M67.2 112h3.4M67.6 111.9h.1M175.5 107l1.7 .7M175.8 106.7l1 .4h.7M182.3 112h3.4M185.8 106.2v-.1l1.3 .4M185.8 106.2l1.3 .4M185.8 106.2l.1 .6M185.8 106.1l1.3 .4M185.9 107.4l-.5 1.4M186.2 107.5l-.7 2.1"/>
<path d="M187.1 106.6l-.5 .4-.2 .6-.7-.2 .2-.6M187.1 106.5v.1M66 121.9l.1 .8M66.2 123.1l.1 .8 .1 .2 1.5 .1M66.7 136.9v.2l.2 .1 .1 .6M66.7 136.4v.2M66.7 136.4h.3M66.7 136.1v.3M66.9 137.1h.5M66.9 135.4l-.1 .4M67 138v.5M67 138.7v.5"/>
<path d="M67 139.4v1.1M67 134.7l-.1 .5M67.1 134v.5M67.2 133.5h.6M67.2 133.5v.3M67.3 133l.1 .3h.4M67.3 136.4h.4M67.7 137.1h.4M67.7 132.4h-.3l-.1 .3M67.8 133.4l-.6 .1M67.9 132.4h.5M68 133.3h.4"/>
<path d="M68 136.4h.4M68 133.5h.4M68 133.4h.4M68.4 137.1h.4M68.4 124.2h1M68.6 132.4h.6M68.7 133.3h.4M68.7 136.4h.4M68.7 133.5h.4M68.7 133.4h.4M69 137.1h.5M69.4 133.3h.4"/>
<path d="M69.4 136.4h.4M69.4 133.5h.4M69.4 133.4h.4M69.5 132.4h.4M69.7 137.1h.5M70.1 136.4h.4M70.1 133.5h.5M70.1 133.4h.2M70.2 132.4h.3l.1 .3M70.3 133.4l.3 .1M70.3 133.3v.1M70.4 137.1h.6"/>
<path d="M70.6 133l-.1 .3h-.4M70.6 133.5v.3M70.7 134l.1 .5M70.8 136.4h.3M70.8 134.7l.1 .5M70.9 139.4l-.1 1.1M70.9 138.7v.5M70.9 138v.5M70.9 135.4l.1 .5M71.1 136.1v1l-.2 .1v.6M71.6 123.1l-.2 1-1.5 .1M71.8 121.9l-.1 .8"/>
<path d="M171 136.4h4.4M171.2 137.1v.1M171.5 133.5h3.4M171.6 133.3h3.2M171.7 133.3l-.1-.9h3.2v.9M171.8 133.4h2.8l.3 .1 .5 3.6h-4.4v-.7l.5-2.9M171.8 133.4l-.3 .1M171.8 133.3v.1M175.3 137.1l-.1 .1-.1 2.8a1.94 1.94 0 0 1-1.9 1.9 1.94 1.94 0 0 1-1.9-1.9l-.1-2.8M180.7 133.5v3.1M180.7 133.5h.8M180.7 136.6h.8"/>
<path d="M181.6 136.2h6M181.6 133.5v3.1M67.1 140.7l.2 .4M67.5 141.3l.3 .3M68 141.7l.5 .2M68.7 141.9h.4M69.8 141.7l-.4 .2M70.3 141.3l-.3 .3M70.7 140.7l-.2 .4"/>
</g>
<!-- layer: 4 -->
<path d="M181.6 134.9h2.9M185 134.9h.4M185.9 134.9h2.3M188.7 134.9h.4M189.6 134.9h2.9" fill="none" stroke="#f00" stroke-width=".25"/>
<!-- layer: 5 -->
<g fill="none" stroke="#000" stroke-width=".25">
<path d="M67.1 49.6a1.88 1.88 0 0 1 1-2.3 1.88 1.88 0 0 1 2.4 .7l.2 .4v1.2M67.1 49.6l.3-.7-.3 .8M67.3 49l.1-.2-.3 .6M67.3 49h.1M67.4 48.7l-.2 .3-.1 .6M70.4 48.7l.2 .3a16.3 16.3 0 0 1-.2 5.1v.7a4.4 4.4 0 0 1-.4 2.5 1.82 1.82 0 0 1-2.4-.2l-.3-3.6a12.6 12.6 0 0 1 0-4.5M70.4 48.7a1.83 1.83 0 0 0-3.1 .3M70.4 48.7l.3 .7M70.6 49h.1M70.6 49l.1 .7M70.7 49.4v.2zM67.1 107.1h.1"/>
<path d="M67.1 107.1a1.12 1.12 0 0 0 1.3 1.2h.5a1.39 1.39 0 0 0 1.8-1v-.2M67.1 104.9v7M67.1 105.7v1.3zM67.1 105v.7M67.1 105.2v-.2v1M67.1 105l.1 .1M67.1 106l.1-.1a1.65 1.65 0 0 0 .8 1.1M67.2 105.1l.1 .8 .2 .4v-.7M67.2 105.1l.3 .5M67.3 104.8l-.2 .2M67.5 106.3l.3 .5M67.5 105.6l.1 .1"/>
<path d="M67.6 105.7h.1M67.6 105.7a.93 .93 0 0 0 .7 1.1h1.4l.4-.3 .2-.6M67.6 105.7v.2M70.3 105.7v.2l-.1-.2h-2.6M70.3 105.7h.1M70.3 105.6v.7l.3-.4-.1 .4-.7 .7M70.3 106.3l-.3 .6M70.3 105.6v.1M70.6 104.8l.1 .1-.1 .2M70.6 105.1l-.3 .5M70.7 105v1l-.1-.9M70.7 105v.7"/>
<path d="M70.7 105.7v1.2M70.7 105.7v1.3M70.7 105v.2M70.7 104.9v7M181.4 105l-6.2 .8 .6 .9M184.7 104.6h.2l.9 7.3h-3.7l-.4-3.6a1.5 1.5 0 0 0-1.5-1.3l-2.7 .1"/>
</g>
<!-- layer: DEF_LAYER_ASSEM_MEMBER -->
<path d="M175.7 106.6l-.2 .5 1.6 .6 .2-.6" fill="none" stroke="#000" stroke-width=".25"/>
<!-- layer: SA-DOOR -->
<path d="M4.9 22h287v166h-287z" fill="none" stroke="#000" stroke-width=".25"/>
<text font-size="6.4" x="10.1" y="30.6">CL-341</text>
<text font-size="5.3" x="146.6" y="32.3">&lt;카운터 시공도&gt;</text>
<text font-size="3.7" x="151.7" y="73.6">C10</text>
<text font-size="3.2" fill="#f00" x="10.1" y="179.1">※주의: 카운터 설치부 도기허용차는 ±5%이므로 반드시 실측 확인 후 시공하십시오.</text>
<text font-size="3.2" x="10.1" y="183.7">※ 캐드도면 라인은 참고 이미지이므로 실물과 비교 시 직선이 아닐 수 있습니다.</text>
<g font-size="3">
<text x="66.1" y="40.2">570</text>
<text x="40.3" y="47.5">65</text>
<text x="176.9" y="55.8">380</text>
<text x="94" y="62.9">480</text>
<text x="59.8" y="66">315</text>
<text x="66.2" y="71.4">470</text>
<text x="38.3" y="77">100</text>
<text x="163.1" y="77">510</text>
<text x="174.1" y="89">100</text>
<text x="94.9" y="108.9">35</text>
<text x="96.2" y="117.9">135</text>
<text x="101.6" y="123.8">250</text>
<text x="106.7" y="127.9">310</text>
<text x="112.4" y="141.1">760</text>
<text x="66.1" y="148.2">150</text>
<text x="101.6" y="147.3">510</text>
<text x="178.3" y="147.8">210</text>
<text x="66.1" y="154.1">500</text>
<text x="106.7" y="152.6">450</text>
<text x="172" y="158.9">380</text>
</g>
<g font-size="2.7">
<text x="197.2" y="28.5">KS L1551위생도기 기준에 따라</text>
<text x="197.3" y="31.8">실 제품 치수는 아래와 같은 도기 허용공차 내에서 변할 수 있습니다.</text>
<text x="197.5" y="35.1">① 40mm미만 : ±2mm</text>
<text x="229.2" y="35.1">(KS)</text>
<text x="197.4" y="38.4">② 40mm이상 : ±5%</text>
<text x="197.4" y="41.7">③ 최대 허용공차 : ±25mm (KS)</text>
<text x="229.4" y="38.4">(KS)</text>
<text x="197.1" y="45.1">※정확한 시공을 위해서 반드시 제품 사이즈를 실측하고 시공하여 주시기 바랍니다.</text>
<text x="197.3" y="51.5">예시) 길이 480mm는 456~504mm까지의 치수 허용차를 가집니다.</text>
</g>
<text font-size="2.5" x="159.9" y="100.4">DL L1110</text>
<text font-size="2.3" x="198.1" y="124.1">∅32</text>
<g font-size="2.1">
<text x="197.5" y="117.6">R1/2</text>
<text x="197" y="120.2">(15A)</text>
<text x="48.8" y="137.5">DL P4010</text>
<text x="152.2" y="133.5">DL P4020</text>
<text x="154.4" y="146.5">DL P4036</text>
</g>
</svg>
